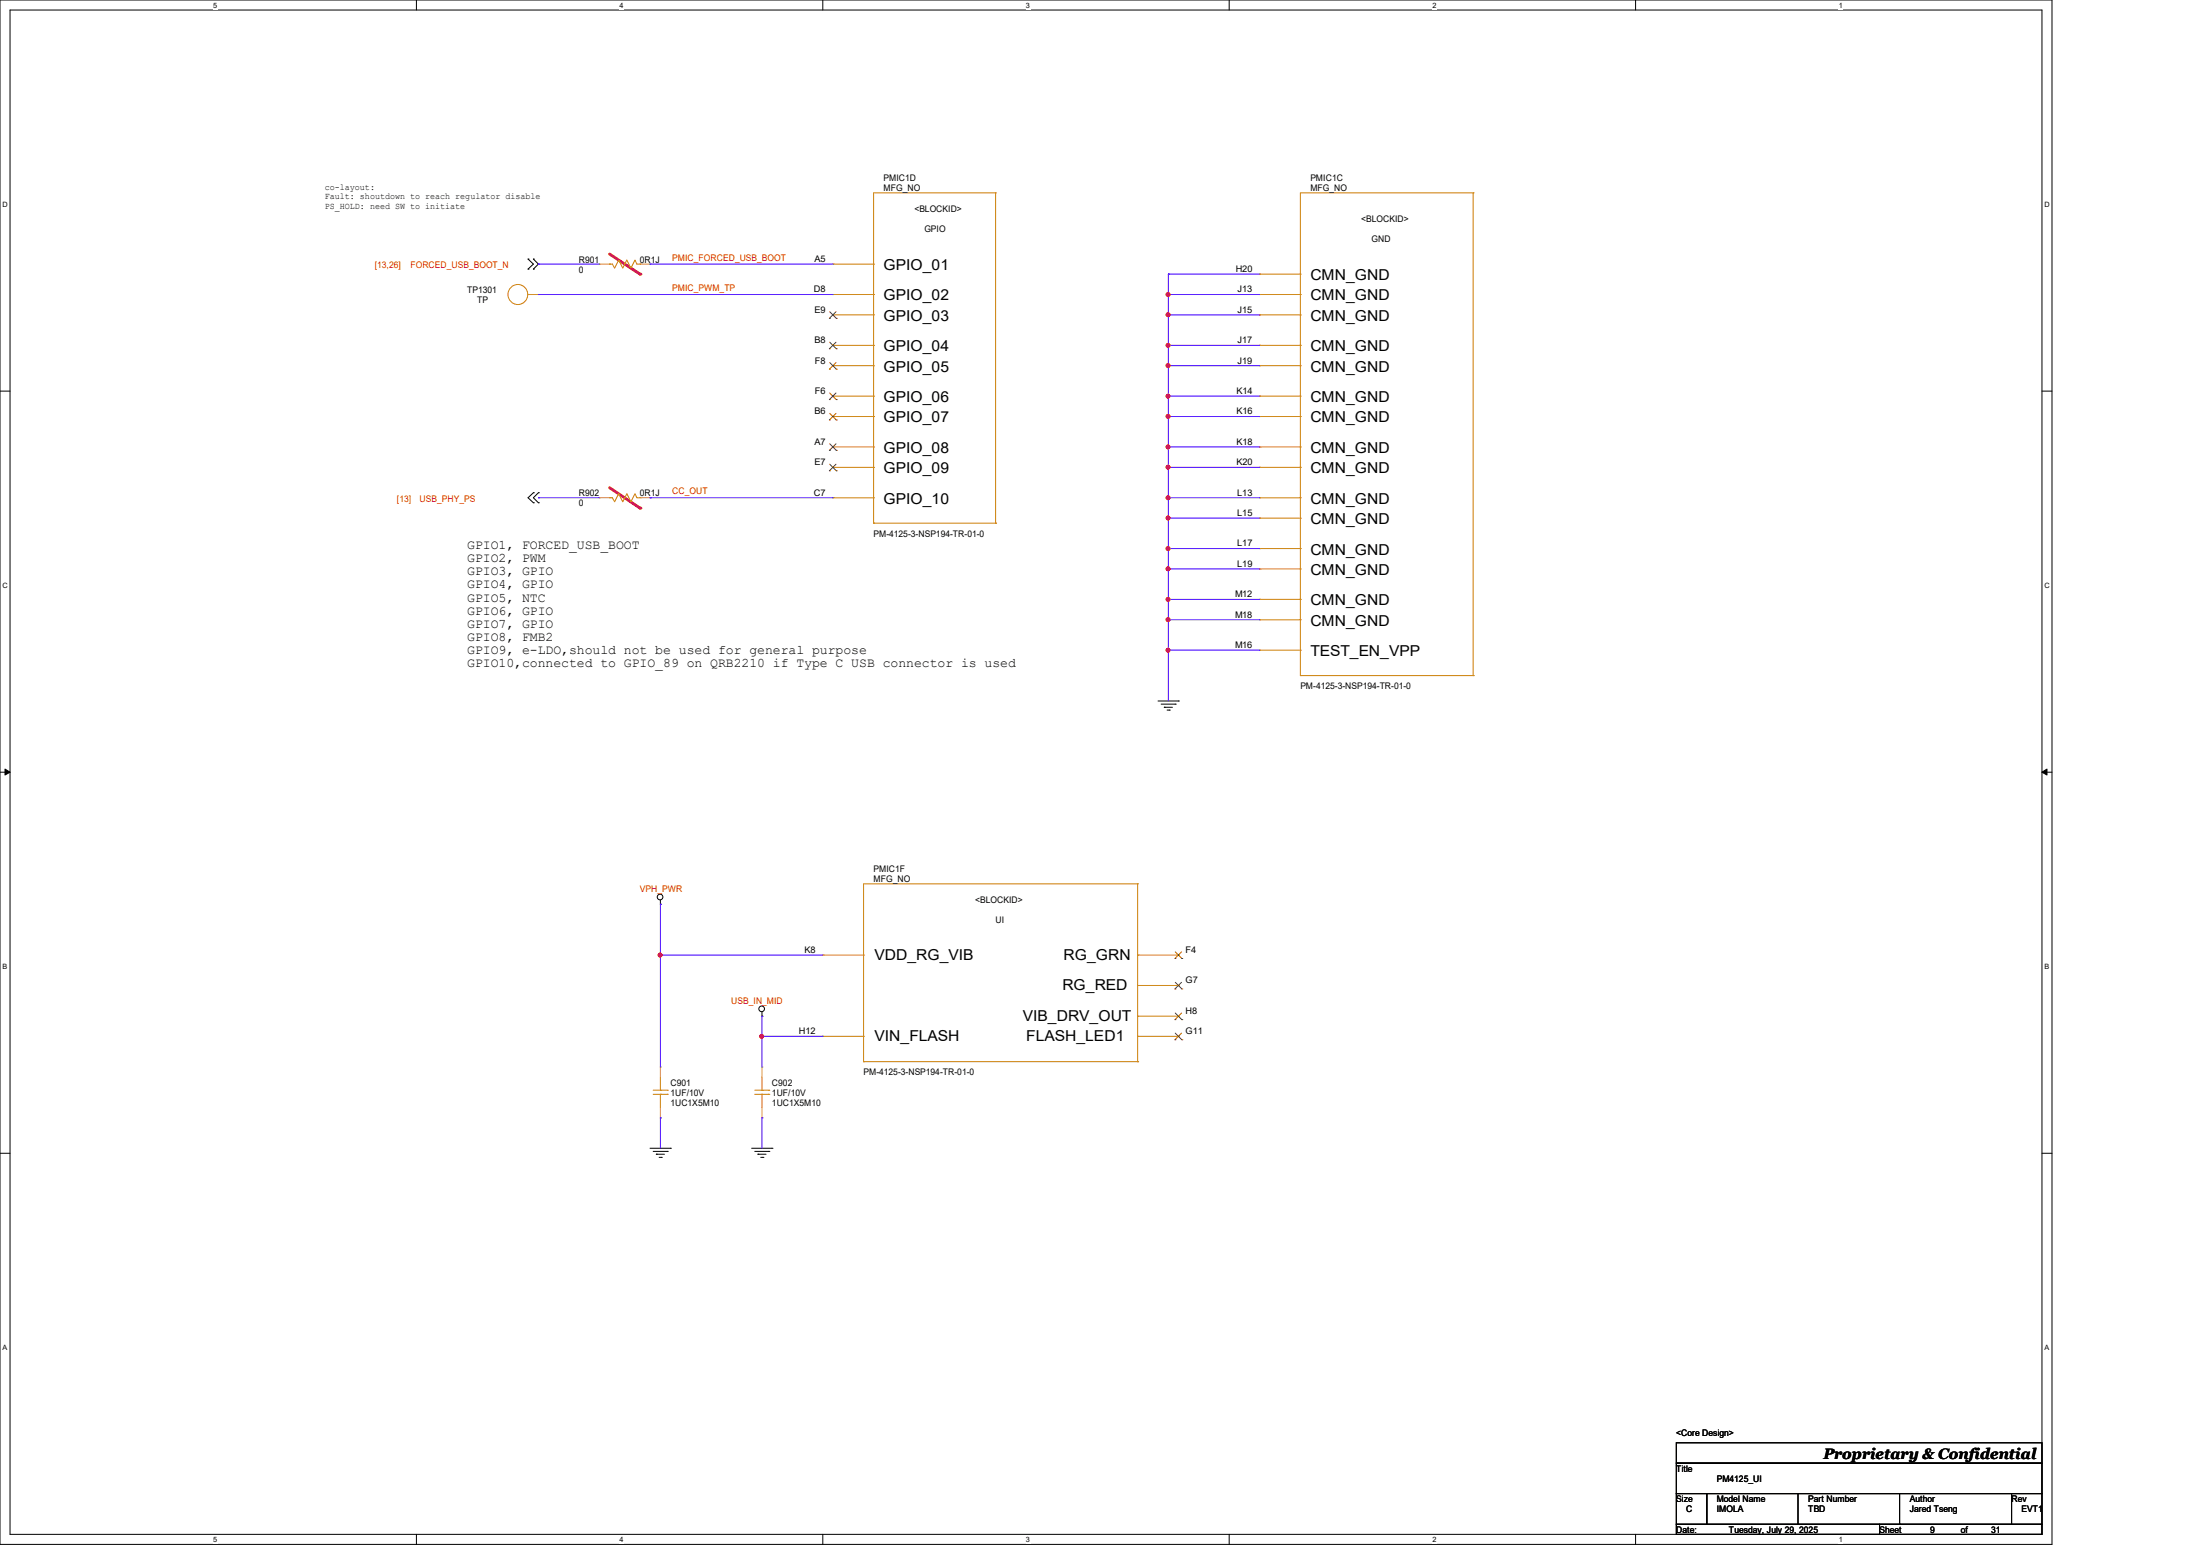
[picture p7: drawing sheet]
<svg xmlns="http://www.w3.org/2000/svg" width="297mm" height="210mm" viewBox="0 0 297 210" stroke-linecap="round" stroke-linejoin="round" font-family="sans-serif">
<path d="M0 0h277v208.4h-277zM1.4 1.4h274.3v205.7h-274.3z" fill="none" stroke="#000" stroke-width=".14"/>
<g fill="#fff">
<path d="M28.8 .1h.5v1.1h-.5z"/>
<path d="M28.8 207.2h.5v1.1h-.5z"/>
</g>
<path d="M56.2 0v1.4M56.2 207.1v1.3" fill="none" stroke="#000" stroke-width=".14"/>
<g fill="#fff">
<path d="M83.7 .1h.5v1.1h-.5z"/>
<path d="M83.7 207.2h.5v1.1h-.5z"/>
</g>
<path d="M111.1 0v1.4M111.1 207.1v1.3" fill="none" stroke="#000" stroke-width=".14"/>
<g fill="#fff">
<path d="M138.5 .1h.6v1.1h-.6z"/>
<path d="M138.5 207.2h.6v1.1h-.6z"/>
</g>
<path d="M165.9 0v1.4M165.9 207.1v1.3" fill="none" stroke="#000" stroke-width=".14"/>
<g fill="#fff">
<path d="M193.4 .1h.5v1.1h-.5z"/>
<path d="M193.4 207.2h.5v1.1h-.5z"/>
</g>
<path d="M220.8 0v1.4M220.8 207.1v1.3" fill="none" stroke="#000" stroke-width=".14"/>
<g fill="#fff">
<path d="M248.2 .1h.6v1.1h-.6z"/>
<path d="M248.2 207.2h.6v1.1h-.6z"/>
<path d="M.3 27.1h.8v1.1h-.8z"/>
<path d="M276 27.1h.7v1.1h-.7z"/>
<path d="M.3 78.5h.8v1.1h-.8z"/>
<path d="M276 78.5h.7v1.1h-.7z"/>
</g>
<path d="M0 52.8h1.4M275.7 52.8h1.3" fill="none" stroke="#000" stroke-width=".14"/>
<g fill="#fff">
<path d="M.3 129.9h.7v1.1h-.7z"/>
<path d="M276 129.9h.6v1.1h-.6z"/>
</g>
<path d="M0 104.2h1.4M275.7 104.2h1.3" fill="none" stroke="#000" stroke-width=".14"/>
<path d="M.7 103.8l.7 .4-.7 .4zM275.7 104.2l.7-.4v.8z" fill="#000" stroke="#000" stroke-width=".14"/>
<g fill="#fff">
<path d="M.3 181.4h.7v1.1h-.7z"/>
<path d="M276 181.4h.6v1.1h-.6z"/>
</g>
<path d="M0 155.7h1.4M275.7 155.7h1.3" fill="none" stroke="#000" stroke-width=".14"/>
<path d="M82.3 34.3l4.1 2.7" fill="none" stroke="#f00" stroke-width=".38"/>
<circle cx="86.4" cy="37" r=".19" fill="#f00"/>
<path d="M82.3 65.8l4.1 2.8" fill="none" stroke="#f00" stroke-width=".38"/>
<circle cx="86.4" cy="68.6" r=".19" fill="#f00"/>
<g fill="none" stroke="#000" stroke-width=".14">
<path d="M71.3 36.3h.1M71.3 35h.1M71.3 35l.7 .6-.7 .7M72 35h.1M72 36.3h.1M72 35l.7 .6-.7 .7M72 66.5h.1M72 67.9h.1M72 66.5l-.7 .7 .7 .7M72.7 66.5h.1M72.7 67.9h.1M72.7 66.5l-.7 .7 .7 .7"/>
<path d="M156.3 94.6h2.8M156.8 95h1.9M157.2 95.5h.1M157.2 95.5h1.1M157.6 95.8h.3M157.9 95.8h.1M158.7 95h.1M159.1 94.6h.1M89.2 122h.1M89.2 121.5v.5M102.9 137.2h.1M102.9 136.6v.6"/>
<path d="M87.8 155h2.7M88.2 155.4h1.9M88.6 155.8h.1M88.6 155.8h1.1M89 156.2h.3M89.3 156.2h.1M90.1 155.4h.1M90.5 155h.1M101.5 155h2.7M101.9 155.4h1.9M102.3 155.8h.1M102.3 155.8h1.1"/>
<path d="M102.7 156.2h.3M103 156.2h.1M103.8 155.4h.1M104.2 155h.1M226.3 194.7h49.4v2.8h-49.4zM226.3 197.5h49.4v4.1h-49.4zM226.3 201.6h4.1v4.1h-4.1zM226.3 205.7h27.4v1.4h-27.4zM230.4 201.6h41.2v4.1h-41.2zM242.7 205.7h.1M242.7 201.6v4.1M253.7 205.7h22v1.4h-22z"/>
<path d="M256.5 205.7h.1M256.5 201.6v4.1M271.6 201.6h4.1v4.1h-4.1z"/>
<circle cx="89.1" cy="121.1" r=".38"/>
<circle cx="102.8" cy="136.2" r=".38"/>
</g>
<g fill="none" stroke="#cc8006" stroke-width=".14">
<path d="M82.3 35.6h.4l.3 .6 .5-1.1 .6 1.1 .5-1.1 .6 1.1 .5-1.1 .3 .5h.4M82.3 35.6h.1M86.4 35.6h.1M112.4 35.6h5.5M112.4 39.8h5.5M117.9 35.6h.1M117.9 39.8h.1M134.4 26h.1M134.4 26h-16.5v44.6M134.4 26v44.6M170.1 39.8h5.5M170.1 37h5.5"/>
<path d="M175.6 37h.1M175.6 39.8h.1M198.9 26h.1M198.9 26h-23.3v65.2M198.9 26v65.2M112.4 42.5h5.5M112.4 46.6h5.5M112.4 49.4h5.5M112.4 53.5h5.5M112.4 56.2h5.5M117.9 42.5h.1M117.9 46.6h.1"/>
<path d="M117.9 49.4h.1M117.9 53.5h.1M117.9 56.2h.1M170.1 42.5h5.5M170.1 46.6h5.5M170.1 49.4h5.5M170.1 53.5h5.5M170.1 56.2h5.5M175.6 42.5h.1M175.6 46.6h.1M175.6 49.4h.1M175.6 53.5h.1"/>
<path d="M175.6 56.2h.1M82.3 67.2h.4l.3 .5 .5-1.1 .6 1.1 .5-1.1 .6 1.1 .5-1.1 .3 .6h.4M82.3 67.2h.1M86.4 67.2h.1M112.4 60.3h5.5M112.4 63.1h5.5M112.4 67.2h5.5M117.9 70.6h.1M117.9 60.3h.1M117.9 63.1h.1M117.9 67.2h.1M117.9 70.6h16.5"/>
<path d="M134.4 70.6h.1M170.1 60.3h5.5M170.1 63.1h5.5M170.1 67.2h5.5M170.1 69.9h5.5M170.1 74h5.5M170.1 76.8h5.5M175.6 60.3h.1M175.6 63.1h.1M175.6 67.2h.1M175.6 69.9h.1M175.6 74h.1"/>
<path d="M175.6 76.8h.1M170.1 80.9h5.5M170.1 83.7h5.5M170.1 87.8h5.5M175.6 91.2h.1M175.6 80.9h.1M175.6 83.7h.1M175.6 87.8h.1M175.6 91.2h23.3M198.9 91.2h.1M153.6 119.3h.1M153.6 119.3h-37v24"/>
<path d="M153.6 119.3v24M111.1 139.9h5.5M111.1 128.9h5.5M116.6 128.9h.1M116.6 139.9h.1M153.6 139.9h.1M153.6 128.9h.1M153.6 133h.1M153.6 137.2h.1M153.6 139.9h5.5M153.6 128.9h5.5M153.6 133h5.5"/>
<path d="M153.6 137.2h5.5M88.2 147.7h1.9M88.2 147.2h1.9M89.2 147.2h.1M89.2 147.7h.1M89.2 145.4v1.8M89.2 147.7v1.8M90.1 147.7h.1M90.1 147.2h.1M101.9 147.7h1.9M101.9 147.2h1.9M102.9 147.2h.1"/>
<path d="M102.9 147.7h.1M102.9 145.4v1.8M102.9 147.7v1.8M103.8 147.7h.1M103.8 147.2h.1M116.6 143.3h.1M116.6 143.3h37M153.6 143.3h.1"/>
<circle cx="69.9" cy="39.7" r="1.34"/>
</g>
<g fill="none" stroke="#a84" stroke-width=".14">
<path d="M71.3 39.8h1.4M72.7 39.8h.1M80.9 35.6h.1M80.9 35.6h1.4M86.4 35.6h1.4M87.8 35.6h.1M112.4 35.6h.1M112.4 39.8h.1M170.1 37h.1M170.1 39.8h.1M112.4 42.5h.1M112.4 46.6h.1"/>
<path d="M112.4 49.4h.1M112.4 53.5h.1M112.4 56.2h.1M170.1 42.5h.1M170.1 46.6h.1M170.1 49.4h.1M170.1 53.5h.1M170.1 56.2h.1M80.9 67.2h.1M80.9 67.2h1.4M86.4 67.2h1.4M87.8 67.2h.1"/>
<path d="M112.4 60.3h.1M112.4 63.1h.1M112.4 67.2h.1M170.1 60.3h.1M170.1 63.1h.1M170.1 67.2h.1M170.1 69.9h.1M170.1 74h.1M170.1 76.8h.1M170.1 80.9h.1M170.1 83.7h.1M170.1 87.8h.1"/>
<path d="M111.1 128.9h.1M111.1 139.9h.1M159.1 128.9h.1M159.1 133h.1M159.1 137.2h.1M159.1 139.9h.1M89.2 144h.1M89.2 150.9h.1M89.2 144v1.4M89.2 149.5v1.4M102.9 144h.1M102.9 150.9h.1"/>
<path d="M102.9 144v1.4M102.9 149.5v1.4"/>
</g>
<g fill="none" stroke="#804000" stroke-width=".14">
<path d="M112 43h.1M112 47.1h.1M112 49.8h.1M112 53.9h.1M112 56.7h.1M112 42.1l.9 .9M112 46.2l.9 .9M112 48.9l.9 .9M112 53l.9 .9M112 55.8l.9 .9M112 59.9l.9 .9M112.9 42.1l-.9 .9"/>
<path d="M112.9 46.2l-.9 .9M112.9 48.9l-.9 .9M112.9 53l-.9 .9M112.9 55.8l-.9 .9M112.9 59.9l-.9 .9M112.9 43h.1M112.9 47.1h.1M112.9 49.8h.1M112.9 53.9h.1M112.9 56.7h.1M112 60.8h.1M112 63.5h.1"/>
<path d="M112 62.7l.9 .8M112.9 62.7l-.9 .8M112.9 60.8h.1M112.9 63.5h.1M158.6 129.4h.1M158.6 133.5h.1M158.6 137.6h.1M158.7 128.5l.9 .9M158.7 132.6l.9 .9M158.7 136.7l.9 .9M158.7 139.4l.9 .9M159.5 128.5l-.9 .9"/>
<path d="M159.5 132.6l-.9 .9M159.5 136.7l-.9 .9M159.5 139.4l-.9 .9M159.6 129.4h.1M159.6 133.5h.1M159.6 137.6h.1M158.6 140.3h.1M159.6 140.3h.1"/>
</g>
<g fill="none" stroke="#4200ff" stroke-width=".14">
<path d="M72.7 35.6h.1M72.7 39.8h.1M72.7 35.6h8.2M72.7 39.8h39.7M87.8 35.6h.1M87.8 35.6h24.6M157.7 37h.1M157.7 39.8h.1M157.7 39.8h12.4M157.7 37h12.4M157.7 37v57.6M157.7 42.5h.1"/>
<path d="M157.7 46.6h.1M157.7 49.4h.1M157.7 53.5h.1M157.7 56.2h.1M157.7 42.5h12.4M157.7 46.6h12.4M157.7 49.4h12.4M157.7 53.5h12.4M157.7 56.2h12.4M72.7 67.2h.1M72.7 67.2h8.2M87.8 67.2h.1"/>
<path d="M87.8 67.2h24.6M157.7 60.3h.1M157.7 63.1h.1M157.7 67.2h.1M157.7 69.9h.1M157.7 74h.1M157.7 76.8h.1M157.7 67.2h12.4M157.7 60.3h12.4M157.7 63.1h12.4M157.7 69.9h12.4M157.7 74h12.4"/>
<path d="M157.7 76.8h12.4M157.7 80.9h.1M157.7 83.7h.1M157.7 87.8h.1M157.7 80.9h12.4M157.7 83.7h12.4M157.7 87.8h12.4M89.2 122h.1M89.2 128.9h.1M89.2 122v22M89.2 128.9h21.9M102.9 137.2h.1"/>
<path d="M102.9 139.9h.1M102.9 137.2v6.8M102.9 139.9h8.2M89.2 150.9h.1M89.2 150.9v4.1M102.9 150.9h.1M102.9 150.9v4.1"/>
</g>
<g fill="#f00" stroke="#f00" stroke-width=".14">
<circle cx="157.7" cy="42.5" r=".25"/>
<circle cx="157.7" cy="39.8" r=".25"/>
<circle cx="157.7" cy="46.6" r=".25"/>
<circle cx="157.7" cy="53.5" r=".25"/>
<circle cx="157.7" cy="49.3" r=".25"/>
<circle cx="157.7" cy="56.2" r=".25"/>
<circle cx="157.7" cy="60.3" r=".25"/>
<circle cx="157.7" cy="67.2" r=".25"/>
<circle cx="157.7" cy="63.1" r=".25"/>
<circle cx="157.7" cy="74" r=".25"/>
<circle cx="157.7" cy="69.9" r=".25"/>
<circle cx="157.7" cy="80.9" r=".25"/>
<circle cx="157.7" cy="76.8" r=".25"/>
<circle cx="157.7" cy="83.6" r=".25"/>
<circle cx="157.7" cy="87.8" r=".25"/>
<circle cx="89.1" cy="128.9" r=".25"/>
<circle cx="102.8" cy="139.9" r=".25"/>
</g>
<g font-size="2">
<text x="119.3" y="36.4">GPIO_01</text>
<text x="119.3" y="40.6">GPIO_02</text>
<text x="176.9" y="37.8">CMN_GND</text>
<text x="176.9" y="40.6">CMN_GND</text>
<text x="119.3" y="43.3">GPIO_03</text>
<text x="119.3" y="47.4">GPIO_04</text>
<text x="176.9" y="43.3">CMN_GND</text>
<text x="176.9" y="47.4">CMN_GND</text>
<text x="119.3" y="50.2">GPIO_05</text>
<text x="176.9" y="50.2">CMN_GND</text>
<text x="119.3" y="54.3">GPIO_06</text>
<text x="119.3" y="57">GPIO_07</text>
<text x="176.9" y="54.3">CMN_GND</text>
<text x="176.9" y="57">CMN_GND</text>
<text x="119.3" y="61.1">GPIO_08</text>
<text x="119.3" y="63.9">GPIO_09</text>
<text x="176.9" y="61.1">CMN_GND</text>
<text x="176.9" y="63.9">CMN_GND</text>
<text x="119.3" y="68">GPIO_10</text>
<text x="176.9" y="68">CMN_GND</text>
<text x="176.9" y="70.7">CMN_GND</text>
<text x="176.9" y="74.8">CMN_GND</text>
<text x="176.9" y="77.6">CMN_GND</text>
<text x="176.9" y="81.7">CMN_GND</text>
<text x="176.9" y="84.5">CMN_GND</text>
<text x="176.9" y="88.6">TEST_EN_VPP</text>
<text x="118.1" y="129.6">VDD_RG_VIB</text>
<text x="143.6" y="129.6">RG_GRN</text>
<text x="138.1" y="137.8">VIB_DRV_OUT</text>
<text x="143.4" y="133.6">RG_RED</text>
<text x="118.1" y="140.5">VIN_FLASH</text>
<text x="138.6" y="140.5">FLASH_LED1</text>
<text x="246.2" y="196.9">Proprietary &amp; Confidential</text>
</g>
<g font-size="1.8">
<text x="63.1" y="74.1">GPIO1, FORCED_USB_BOOT</text>
<text x="63.1" y="75.9">GPIO2, PWM</text>
<text x="63.1" y="77.6">GPIO3, GPIO</text>
<text x="63.1" y="79.4">GPIO4, GPIO</text>
<text x="63.1" y="81.2">GPIO5, NTC</text>
<text x="63.1" y="83">GPIO6, GPIO</text>
<text x="63.1" y="84.8">GPIO7, GPIO</text>
<text x="63.1" y="86.5">GPIO8, FMB2</text>
<text x="63.1" y="88.3">GPIO9, e-LDO,should not be used for general purpose</text>
<text x="63.1" y="90.1">GPIO10,connected to GPIO_89 on QRB2210 if Type C USB connector is used</text>
</g>
<g font-size="1.2">
<text x="43.9" y="25.7">co-layout:</text>
<text x="43.9" y="26.9">Fault: shoutdown to reach regulator disable</text>
<text x="43.9" y="28.2">PS_HOLD: need SW to initiate</text>
<text x="119.3" y="24.4">PMIC1D</text>
<text x="119.3" y="25.8">MFG_NO</text>
<text x="123.4" y="28.6">&lt;BLOCKID&gt;</text>
<text x="176.9" y="24.4">PMIC1C</text>
<text x="176.9" y="25.8">MFG_NO</text>
<text x="183.8" y="29.9">&lt;BLOCKID&gt;</text>
<text x="78.1" y="35.4">R901</text>
<text x="86.4" y="35.4">0R1J</text>
<text x="110" y="35.3">A5</text>
<text x="124.8" y="31.3">GPIO</text>
<text x="185.2" y="32.7">GND</text>
<text x="63.1" y="39.5">TP1301</text>
<text x="64.4" y="40.9">TP</text>
<text x="78.1" y="36.8">0</text>
<text x="109.9" y="39.5">D8</text>
<text x="166.8" y="36.7">H20</text>
<text x="167.1" y="39.5">J13</text>
<text x="110" y="42.2">E9</text>
<text x="110" y="46.3">B8</text>
<text x="167.1" y="42.2">J15</text>
<text x="167.1" y="46.3">J17</text>
<text x="110" y="49.1">F8</text>
<text x="110" y="53.2">F6</text>
<text x="166.9" y="53.2">K14</text>
<text x="167.1" y="49.1">J19</text>
<text x="110" y="55.9">B6</text>
<text x="166.9" y="55.9">K16</text>
<text x="110" y="60">A7</text>
<text x="110" y="62.8">E7</text>
<text x="166.9" y="60">K18</text>
<text x="166.9" y="62.8">K20</text>
<text x="78.1" y="67">R902</text>
<text x="78.1" y="68.3">0</text>
<text x="86.4" y="67">0R1J</text>
<text x="109.9" y="66.9">C7</text>
<text x="167" y="66.9">L13</text>
<text x="167" y="69.6">L15</text>
<text x="117.9" y="72.4">PM-4125-3-NSP194-TR-01-0</text>
<text x="167" y="73.7">L17</text>
<text x="167" y="76.5">L19</text>
<text x="166.7" y="80.6">M12</text>
<text x="166.7" y="83.4">M18</text>
<text x="166.7" y="87.5">M16</text>
<text x="175.6" y="93">PM-4125-3-NSP194-TR-01-0</text>
<text x="117.9" y="117.7">PMIC1F</text>
<text x="117.9" y="119.1">MFG_NO</text>
<text x="131.7" y="121.8">&lt;BLOCKID&gt;</text>
<text x="134.4" y="124.6">UI</text>
<text x="108.6" y="128.6">K8</text>
<text x="160.1" y="128.6">F4</text>
<text x="160.1" y="132.7">G7</text>
<text x="160.1" y="136.9">H8</text>
<text x="107.9" y="139.6">H12</text>
<text x="160.1" y="139.6">G11</text>
<text x="90.5" y="146.5">C901</text>
<text x="90.5" y="147.9">1UF/10V</text>
<text x="90.5" y="149.3">1UC1X5M10</text>
<text x="104.2" y="146.5">C902</text>
<text x="104.2" y="147.9">1UF/10V</text>
<text x="104.2" y="149.3">1UC1X5M10</text>
<text x="116.6" y="145.2">PM-4125-3-NSP194-TR-01-0</text>
<text x="226.3" y="193.8">&lt;Core Design&gt;</text>
<text x="226.3" y="198.6">Title</text>
<text x="226.3" y="202.7">Size</text>
<text x="231.8" y="200">PM4125_UI</text>
<text x="231.8" y="202.7">Model Name</text>
<text x="244.1" y="202.7">Part Number</text>
<text x="257.8" y="202.7">Author</text>
<text x="271.6" y="202.7">Rev</text>
<text x="226.3" y="206.9">Date:</text>
<text x="227.7" y="204.1">C</text>
<text x="231.8" y="204.1">IMOLA</text>
<text x="233.4" y="206.9">Tuesday, July 29, 2025</text>
<text x="244.1" y="204.1">TBD</text>
<text x="253.7" y="206.9">Sheet</text>
<text x="257.8" y="204.1">Jared Tseng</text>
<text x="260.6" y="206.9">9</text>
<text x="264.7" y="206.9">of</text>
<text x="268.8" y="206.9">31</text>
<text x="272.9" y="204.1">EVT1</text>
</g>
<g font-size="1.2" fill="#f00">
<text x="90.8" y="35.2">PMIC_FORCED_USB_BOOT</text>
<text x="50.6" y="36.1">[13,26]</text>
<text x="55.4" y="36.1">FORCED_USB_BOOT_N</text>
<text x="90.8" y="39.3">PMIC_PWM_TP</text>
<text x="53.6" y="67.8">[13]</text>
<text x="56.6" y="67.8">USB_PHY_PS</text>
<text x="90.8" y="66.7">CC_OUT</text>
<text x="86.4" y="120.4">VPH_PWR</text>
<text x="98.7" y="135.5">USB_IN_MID</text>
</g>
<g font-size="1">
<text x="28.8" y="1">5</text>
<text x="83.7" y="1">4</text>
<text x="138.5" y="1">3</text>
<text x="193.4" y="1">2</text>
<text x="248.2" y="1">1</text>
<text x=".3" y="27.9">D</text>
<text x="276" y="27.9">D</text>
<text x=".3" y="79.4">C</text>
<text x="276" y="79.4">C</text>
<text x=".3" y="130.8">B</text>
<text x="276" y="130.8">B</text>
<text x=".3" y="182.2">A</text>
<text x="276" y="182.2">A</text>
<text x="28.8" y="208.1">5</text>
<text x="83.7" y="208.1">4</text>
<text x="138.5" y="208.1">3</text>
<text x="193.4" y="208.1">2</text>
<text x="248.2" y="208.1">1</text>
</g>
</svg>
